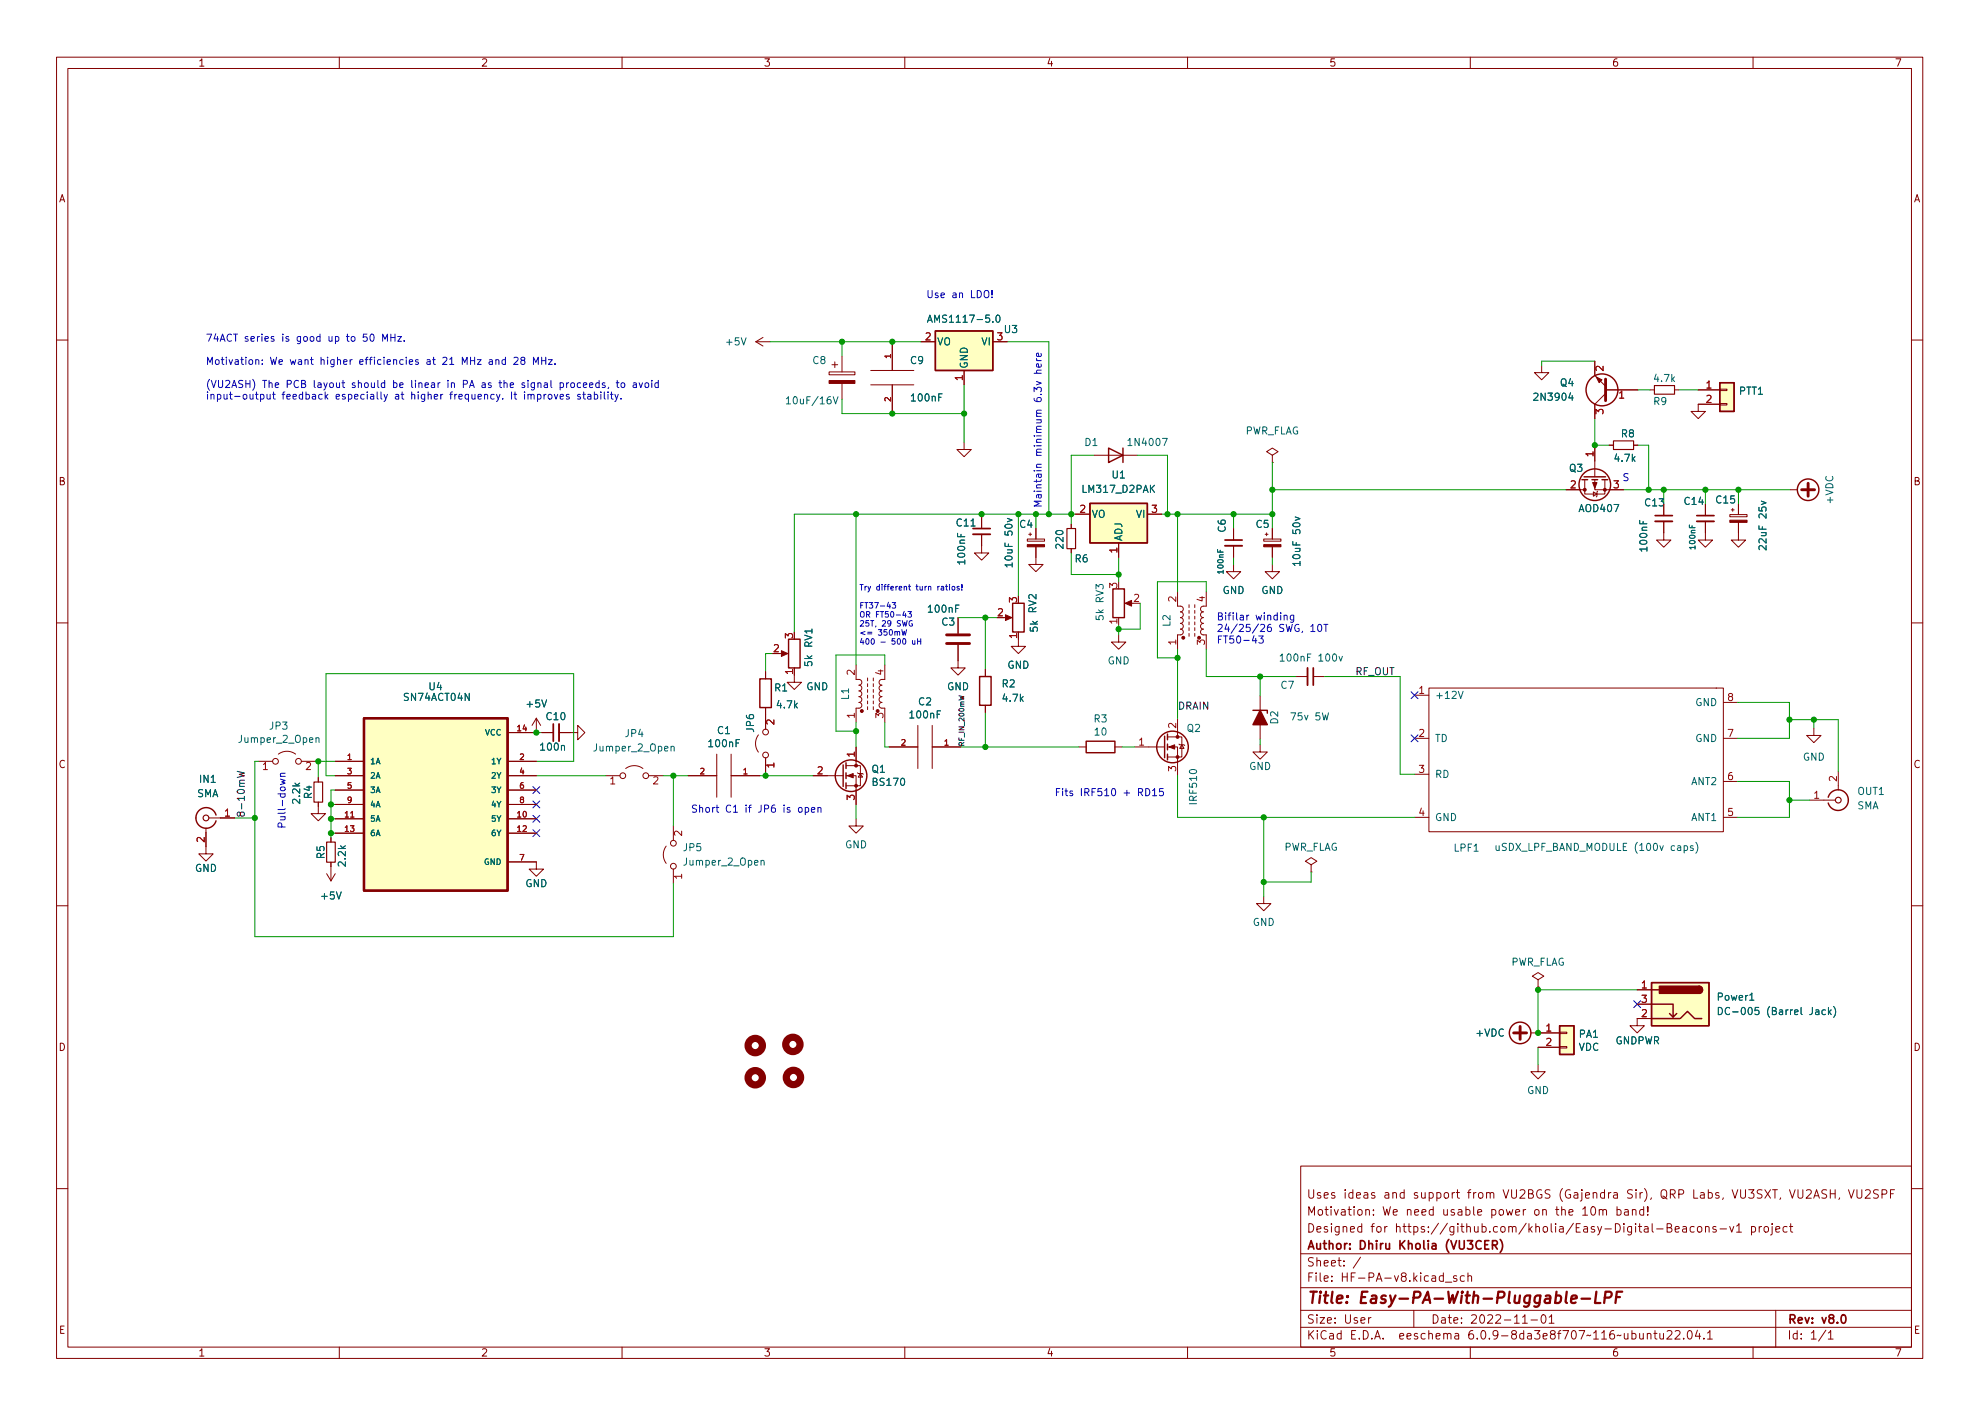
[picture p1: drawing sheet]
<svg xmlns="http://www.w3.org/2000/svg" width="350mm" height="250mm" viewBox="0 0 350 250" stroke-linecap="round" stroke-linejoin="round" font-family="sans-serif">
<g fill="none" stroke="#840000" stroke-width=".18">
<path d="M10 10.1h330v230h-330zM12 12.1h326v226h-326zM60 10.1v2M110 10.1v2M160 10.1v2M210 10.1v2M260 10.1v2M310 10.1v2M134.9 59.6l-1.2 .8M10 60.1h2M133.7 60.4l1.2 .8M133.7 60.4h2.5"/>
<path d="M146.6 65.7h4.6v.5h-4.6zM147.1 64.5h1M147.6 64v1M148.9 62.9v2.8M148.9 67.8v2.8M154 68h7.6M154 65.5h7.6M157.8 60.4v5.1M157.8 68v5.1M162.9 60.4h2.5M170.5 78.2v1.3h1.3l-1.3 1.2-1.3-1.2h1.3M170.5 65.5v2.5"/>
<path d="M175.6 60.4h2.5M272.6 64.6v1.3h1.3l-1.3 1.2-1.3-1.2h1.3M282 63.8v2.6l1.9 1.9M282 78.9v5.4M283.9 69.6l-1.9 1.9v2.5M283.9 68.9h5.7M284.6 78.7h.7M288.9 78.7h.7M291.8 68.9h.8M296.1 68.9h.8M300.3 68.9h3.8M304.1 71.3h1.3v.3h-1.3z"/>
<path d="M304.1 68.8h1.3v.2h-1.3zM304.1 71.5h-3.8v1.2h1.3l-1.3 1.3-1.3-1.3h1.3M338 60.1h2M173.6 94.4v3.3h1.3l-1.3 1.3-1.3-1.3h1.3M173.6 91.4v2M181.7 95.3h3v.4h-3zM181.9 94.4h.5M182.2 94.2v.5M183.2 96.7v3.1h1.3l-1.3 1.2-1.3-1.2h1.3M183.2 93.4v1.9M189.4 92.7v.7M189.4 97v.7"/>
<path d="M190.2 90.9h2.5M193.5 80.5h7.6M197.8 96v2.5M202.9 90.9h2.5M218.1 99.8v1.2h1.3l-1.3 1.3-1.2-1.3h1.2M218.1 93.4v2.1M218.1 96.5v2M223.5 95.3h3v.4h-3zM223.7 94.4h.5M224 94.2v.5M225 99.8v1.2h1.3l-1.3 1.3-1.3-1.3h1.3M225 80.5l1-.7-1-.6-1 .6 1 .7v1.2"/>
<path d="M225 81.7h.1M225 93.4v1.9M225 96.7v1.8M276.9 86.6h3.3M280.2 84.8v2.5h3.6v-2.5M281.8 86.9l.6 .4-.6 .4zM282 84.8v1.8h5.1M282.5 86.8l-.1 .1v.8l-.1 .1M294.2 92.2v3.3h1.3l-1.3 1.2-1.3-1.2h1.3M294.2 89.1v2M301.6 92.2v3.3h1.2l-1.2 1.2-1.3-1.2h1.3M301.6 89.1v2"/>
<path d="M305.9 91h3v.3h-3zM306.1 90.1h.6M306.4 89.9v.5M307.4 92.3v3.2h1.3l-1.3 1.2-1.3-1.2h1.3M307.4 89.1v1.9M316.6 86.6h1.2M10 110.1h2M135.4 118.7v1.3M137.9 115.5h1M140.5 119.3v1.3h1.2l-1.2 1.3-1.3-1.3h1.3M151.4 117.6v2.5h.7l.3 .5-.1 .4-.4 .1 .3 .1 .2 .3-.1 .4-.4 .2 .4 .2 .1 .5-.2 .2-.3 .1 .4 .2 .1 .4-.2 .3-.3 .2 .4 .1 .1 .5-.3 .3-.7 .1v2.5M153.4 119.8v.6"/>
<path d="M154.4 119.8v.6M156.5 117.6v2.5h-.8l-.3 .5 .2 .4 .4 .1-.4 .1-.1 .3 .1 .4 .4 .2-.4 .1-.1 .3 .1 .5 .4 .1-.4 .2-.1 .2v.4l.5 .3-.4 .1-.1 .5 .3 .3 .7 .1v2.5M169.4 114v4.1h1.3l-1.3 1.2-1.3-1.2h1.3M169.4 109.2v2.8M174.2 118.3v1.3M177.5 109.2h1.1M180.1 113v1.3h1.3l-1.3 1.2-1.3-1.2h1.3M197.8 112.2v1.3h1.3l-1.3 1.3-1.3-1.3h1.3M199.3 106.6h1.1M208.2 104.6v2.5l.8 .1 .2 .4-.1 .4-.4 .2 .4 .1 .1 .3-.1 .4-.4 .2 .5 .2v.4l-.1 .3-.4 .1 .4 .2 .1 .4-.1 .3-.4 .1 .4 .2 .1 .4-.2 .4h-.8v2.6M210.3 106.9v.5M210.3 107.9v.5"/>
<path d="M210.3 108.9v.5M210.3 109.9v.5M210.3 111v.5M210.3 112v.5M211.3 106.9v.5M211.3 107.9v.5M211.3 108.9v.5M211.3 109.9v.5M211.3 111v.5M211.3 112v.5M213.3 104.6v2.5l-.7 .1-.3 .5 .1 .3 .4 .2-.3 .1-.2 .3 .1 .4 .4 .2-.3 .1-.2 .3 .1 .4 .4 .2-.3 .1-.2 .3 .1 .4 .4 .2-.4 .2-.1 .4 .3 .4h.7v2.6M229.2 119.6h2"/>
<path d="M232.2 119.6h2.1M338 110.1h2M45.7 134.6h2.5M49.2 133.3a2.54 2.54 0 0 1 3.1 0M53.3 134.6h2.5M56.3 137.5v.7M59.3 134.6h5.1M59.3 137.1h5.1M59.3 139.7h5.1M89.8 134.6h5M89.8 137.1h5M89.8 139.7h5"/>
<path d="M94.8 127v2.5h-5M94.8 127l-.7 1.2M94.8 127l.8 1.2M95.8 129.5h2M98.9 129.5h3.3v1.3l1.2-1.3-1.2-1.3v1.3M107.1 137.1h2.5M110.6 135.8a2.54 2.54 0 0 1 3.1 0M114.7 137.1h2.5M121.7 137.1h5M126.7 133.3v7.6M129.3 137.1h5.1M129.3 133.3v7.6"/>
<path d="M134.1 129.9a2.54 2.54 0 0 0 0 3.1M135.4 125.1v3.8M135.4 134v2.5M143.8 137.1h5.3M149.6 137.1h1.8v5.1M149.6 135.3h2.5v3.6h-2.5M151.4 132v3.3M151.6 136.6l.2 .1h.7l.2 .2M152.1 136.7l.4 .7h-.7zM153.4 120.9v.5M153.4 121.9v.5M153.4 122.9v.5"/>
<path d="M153.4 123.9v.5M153.4 124.9v.5M154.4 120.9v.5M154.4 121.9v.5M154.4 122.9v.5M154.4 123.9v.5M154.4 124.9v.5M157.2 132h5.1M162.3 128.2v7.6M164.8 132h5.1M164.8 128.2v7.6M174.2 124.7v1.2"/>
<path d="M190.8 132h1.3M197.2 132h1.2M200.6 132h5.3M206.5 132h1.7v5.1M206.5 130.3h2.5v3.5h-2.5M208.2 127v3.3M208.5 131.5l.1 .2h.8l.1 .1M209 131.7l.4 .6h-.8zM222.8 131.7v1.2h1.3l-1.3 1.3-1.2-1.3h1.2M222.8 123v7.6M250.1 122.9h2.6M250.1 130.5h2.6"/>
<path d="M250.1 136.9h2.6M252.7 121.6h52v25.4h-52zM304.7 130.5h2.6M304.7 138.1h2.6M304.7 124.2h2.6M320.8 128.7v1.3h1.2l-1.2 1.3-1.3-1.3h1.3M325.1 136.4v3.3M36.4 146.4v4.5h1.3l-1.3 1.3-1.2-1.3h1.2M36.9 144.6h4.6M56.3 141.8v2h1.3l-1.3 1.3-1.3-1.3h1.3M57.8 154.4l.7 1.3M58.5 148.1v.7"/>
<path d="M58.5 152.4v3.3M59.3 144.7h5.1M59.3 147.3h5.1M59.3 142.2h5.1M59.3 154.4l-.8 1.3M89.8 152.4h5v1.2h-1.2l1.2 1.3 1.3-1.3h-1.3M89.8 144.7h5M89.8 147.3h5M89.8 142.2h5M117.8 149.6a2.54 2.54 0 0 0 0 3M119.1 146v2.5M119.1 153.6v2.6"/>
<path d="M151.4 144.7v1.3h1.3l-1.3 1.3-1.3-1.3h1.3M223.5 158.5v1.2h1.2l-1.2 1.3-1.3-1.3h1.3M231.9 152.9l1-.7-1-.6-1.1 .6 1.1 .7v1.2M231.9 154.1h.1M250.1 144.5h2.6M304.7 144.5h2.6M320 141.4h4.6M10 160.1h2M272 173.2l1-.7-1-.6-1 .6 1 .7v1.3M272 174.5h.1M289.5 175h2.5M289.5 177.5h2.5"/>
<path d="M338 160.1h2M270.7 182.6h5.1M272 188.2v1.2h1.3l-1.3 1.3-1.3-1.3h1.3M272 185.1h3.8M275.8 185h1.3v.2h-1.3zM275.8 182.5h1.3v.2h-1.3zM292 180h-2.5v1.3h1.3l-1.3 1.3-1.3-1.3h1.3M10 210.1h2M230 206.1h108v32h-108zM279.9 214.8h.8M281.5 213.4l.2-.1a.82 .82 0 0 1 .5 .6 .82 .82 0 0 1-.3 .8l-.1 .1a.81 .81 0 0 1-.6-.6 .81 .81 0 0 1 .3-.8zM282.8 213.9l.2-.1 .4 .1v.9"/>
<path d="M282.8 213.8v1M283.4 214l.3-.2 .3 .1 .1 .9M285.9 213.9l.5-.1 .3 .3v.4l-.2 .2h-.6M285.9 213.3v1.5M287.3 213.9h.6v.9M287.9 214.2h-.5a.29 .29 0 0 0-.2 .3 .29 .29 0 0 0 .2 .3l.5-.1M288.7 213.9l.2-.1 .3 .1 .1 .9M288.7 213.8v1M290.7 213.9l-.5-.1-.3 .3v.4l.2 .2h.6M290.7 213.3v1.5M291.4 214.7v.1M291.4 213.3v.9"/>
<path d="M297.6 216.9h.6v.9M298.2 217.2h-.5a.29 .29 0 0 0-.2 .3 .29 .29 0 0 0 .2 .3l.5-.1M299.6 216.9l-.4-.1-.3 .3v.4l.1 .2h.6M300.3 216.9l.4-.1 .2 .3v.4l-.2 .3-.4-.1-.1-.2v-.4zM301.6 216.9l.2-.1 .4 .1v.9M301.6 216.8v1M303.4 216.9l-.3-.1-.2 .2v.2l.5 .2v.3h-.5M304.2 217.2h1.1M305.9 216.8l.3 1 .4-1M307.1 216.7l.4-.4v1.5M307.1 217.8h.8M309.7 216.9l.5-.1 .2 .3v.4l-.1 .2h-.6"/>
<path d="M309.7 216.8v1.5M311.1 216.8v1M311.5 216.8l-.3 .1-.1 .2M312.1 216.9l.3-.1 .3 .3v.4l-.3 .3-.3-.1-.2-.2v-.4zM313.4 216.8v1.3l-.3 .2M313.4 216.3v.1M314 217.3l.7-.1v-.3l-.5-.1-.2 .2 .1 .7h.6M316 216.9l-.4-.1-.3 .3v.4l.1 .2h.6M316.4 216.8h.6M316.7 216.3v1.3l.3 .2M319.4 210.4l.6-.1 .2 .1 .1 .3-.9 1.1h.9M320.7 211.8l.5-1.5 .5 1.5"/>
<path d="M320.9 211.4h.7M323 210.4l-.6-.1-.2 .3 .1 .3 .6 .3v.5l-.2 .1-.5-.1M323.7 210.3v1.5M323.7 211h.8M324.5 210.3v1.5M325.3 211.7l-.1 .3M326.9 210.3l.5 1.5 .5-1.5M328.4 210.3v1.2l.3 .3h.2l.3-.3v-1.2M329.9 210.4l.5-.1 .3 .1v.3l-.9 1.1h.9M332.2 210.4l-.6-.1-.2 .1v.5l.6 .3 .2 .3-.3 .3-.6-.1M332.8 211.1l.7-.1 .2-.2-.1-.4-.2-.1h-.6v1.5M334.3 211h.5"/>
<path d="M335 210.3h-.7v1.5M338 210.1h2M60 238.1v2M110 238.1v2M160 238.1v2M210 238.1v2M230 234.6h108M230 231.6h108M230 227.6h108M230 221.6h108M240.6 222.2l-1.3 2M242 232.9v1"/>
<path d="M242.4 232.9l-.2 .1-.2 .2M250 231.6v3M255.2 225.6l-.4-.1-.3 .3v.4l.2 .2h.5M255.2 225v1.5M255.6 226.6h1.1M257.6 225.6l-.4-.1-.2 .2 .1 .2 .5 .2v.3h-.6M258.9 225.6l-.4-.1-.3 .3v.4l.2 .2h.5M259.6 225.6l.2-.1 .4 .1v.9M259.6 225v1.5M260 238.1v2M269.2 232.8l.5-.4v1.5M269.2 233.9h.9"/>
<path d="M270.7 233.3h1.2M272.7 232.5l.2-.1a.8 .8 0 0 1 .5 .7 .8 .8 0 0 1-.5 .8 1 1 0 0 1-.2-1.4zM273.9 232.8l.5-.4v1.5M273.9 233.9h.9M291.3 235.8l.2-.1 .4 .1v.9M291.3 235.7v1M292.4 235.7h.6M292.7 235.2v1.3l.3 .2M293.5 235.7l.1 .9 .3 .1 .3-.1M294.2 235.7v1M294.8 235.3l.6-.1 .2 .1 .1 .3-1 1.1h1M296.2 235.3l.6-.1 .2 .1 .1 .3-.9 1.1h.9"/>
<path d="M297.7 236.6v.1M298.6 235.3l.1-.1a.82 .82 0 0 1 .6 .6 .82 .82 0 0 1-.3 .8l-.1 .1a.81 .81 0 0 1-.6-.6 .81 .81 0 0 1 .3-.8zM300.2 235.1l-.4 1.1h.9M300.5 235.7v1M301.3 236.6v.1M301.9 235.6l.5-.4v1.5M301.9 236.7h.9M310 238.1v2M314 231.6v6.5M322.9 235.1l-1.3 2M323.3 235.6l.4-.4v1.5M323.3 236.7h.9"/>
<circle cx="48.7" cy="134.6" r=".51"/>
<circle cx="52.8" cy="134.6" r=".51"/>
<circle cx="110.1" cy="137.1" r=".51"/>
<circle cx="114.2" cy="137.1" r=".51"/>
<circle cx="135.4" cy="133.5" r=".51"/>
<circle cx="135.4" cy="129.4" r=".51"/>
<circle cx="119.1" cy="153.1" r=".51"/>
<circle cx="119.1" cy="149.1" r=".51"/>
</g>
<path d="M172.1 93.4h3M216.6 95.5h3.1M292.7 91.1h3M300.1 91.1h3M232.2 118.1v3M97.8 128v3M263.3 219.3h-.7v1.5h.7M265.3 219.1a1.72 1.72 0 0 1 0 2.3M262.6 220h.5M263.9 220.1l.7-.1 .2-.2-.1-.4-.2-.1h-.6v1.5M264.3 220.1l.5 .7M325.8 232.5l.1-.1a.81 .81 0 0 1 .6 .6 .81 .81 0 0 1-.3 .8l-.1 .1a.81 .81 0 0 1-.6-.6 .81 .81 0 0 1 .3-.8z" fill="none" stroke="#840000" stroke-width=".3"/>
<path d="M277.8 229.7l1-.2v-.4l-.2-.1-.6 .1-.2 .9 .2 .3 .6-.1M279.7 229.6h1.5M282.3 228.3l-.3 2h1M283.8 229.4h.7a.55 .55 0 0 0 .5-.5 .55 .55 0 0 0-.3-.6h-.8l-.2 2M285.8 229.3h.7M286.9 228.3h-1l-.2 2" fill="none" stroke="#840000" stroke-width=".4"/>
<path d="M172.1 94.4h3M216.6 96.5h3.1M292.7 92.2h3M300.1 92.2h3M231.2 118.1v3M98.9 128v3" fill="none" stroke="#840000" stroke-width=".33"/>
<g fill="none" stroke="#840000" stroke-width=".25">
<path d="M165.4 58.5h10.2v7h-10.2zM196 79.2l2.6 1.3-2.6 1.2zM198.6 79.2v2.5M304.1 67.6h2.6v5.1h-2.6zM192.7 89h10.2v7h-10.2zM279.7 84.8h1M280.1 84.3h3.8M281.5 84.8h1M283.3 84.8h1M134.4 120h2v5.1h-2zM139.4 113h2.1v5.1h-2.1zM173.2 119.6h2.1v5.1h-2.1z"/>
<path d="M179.1 106.6h2v5.1h-2zM196.8 104.1h2v5.1h-2zM149.1 135.2v3.8M149.6 134.8v1M149.6 136.6v1M149.6 138.4v1M192.1 131h5.1v2.1h-5.1zM205.9 130.1v3.8M206.5 129.7v1.1M206.5 131.5v1M206.5 133.3v1M221.6 125.6h2.5v.5"/>
<path d="M38.2 144.1a1.81 1.81 0 0 0-2.8-1 1.81 1.81 0 0 0 0 3 1.81 1.81 0 0 0 2.8-1M323.3 140.9a1.81 1.81 0 0 1 2.8-.9 1.81 1.81 0 0 1 0 2.9 1.81 1.81 0 0 1-2.8-1M292 173.7h10.2v7.6h-10.2zM292 177.5h3.9v2.3l.6-.6M292 175h1.3M295.2 179.2l.7 .6M300.4 174.3a.63 .63 0 0 1 .7 .7 .63 .63 0 0 1-.7 .6M275.8 181.3h2.5v5.1h-2.5zM292 180h5.1l1.3-1.2 1.3 1.2h1.2"/>
<circle cx="283.3" cy="68.9" r="2.82"/>
<circle cx="282" cy="85.7" r="2.79"/>
<circle cx="319.7" cy="86.6" r="1.9"/>
<circle cx="150.5" cy="137.1" r="2.79"/>
<circle cx="207.3" cy="132" r="2.79"/>
<circle cx="268.8" cy="182.6" r="1.9"/>
</g>
<g fill="#840000" stroke="#840000" stroke-width=".18">
<path d="M281.6 85.3h.8l-.4 1z"/>
<path d="M206.7 132l1-.3v.7z"/>
<path d="M223.5 96.3h3v.4h-3z"/>
<path d="M146.6 67.3h4.6v.5h-4.6z"/>
<path d="M305.9 92h3v.3h-3z"/>
<path d="M282.3 66.6l1 .5-.5 .5z"/>
<path d="M149.9 137.1l1-.4v.8z"/>
<path d="M181.7 96.3h3v.4h-3z"/>
<path d="M177.8 108.7l1.1 .5-1.1 .5z"/>
<path d="M138.2 115l1.1 .5-1.1 .5z"/>
<path d="M199 106.6l1.1-.5v1z"/>
<circle cx="283.8" cy="86.6" r=".25"/>
<circle cx="280.2" cy="86.6" r=".25"/>
<circle cx="208.2" cy="133.8" r=".25"/>
<circle cx="208.2" cy="130.3" r=".25"/>
<circle cx="151.4" cy="138.9" r=".25"/>
<circle cx="151.4" cy="135.3" r=".25"/>
<circle cx="209.2" cy="112.7" r=".25"/>
<circle cx="152.4" cy="125.7" r=".25"/>
</g>
<g fill="none" stroke="#006464" stroke-width=".18">
<path d="M164 57l.4-1.3 .5 1.3M164.1 56.6h.6M176.2 55.8l.2-.1a.68 .68 0 0 1 .5 .6 .68 .68 0 0 1-.5 .7l-.2-.2-.1-.3zM139.1 70.5l.3-.4v1.3M139.1 71.4h.7M147.3 70.1l.5 1.3 .4-1.3M178.1 91.6l.9 .3-.9 .3M179 99.9h-1.3l.4 .3M179 99.5v.7M229 91.4l.9 .3-.9 .3M229.9 99.6h-1.3l.4 .4M229.9 99.2v.8"/>
<path d="M311.5 88.6l.8 .3-.8 .3M226.4 116l.3-.4v1.3M226.4 116.9h.7M236.8 116l.3 .9 .3-.9M55.9 130.5l.2-.1 .3 .1v.7M118.7 132l.1-.1 .4 .1v.8M257.9 122.2l.4 1.3 .4-1.3M134.6 152.2l.2-.1h.3v.8M264.6 149.5v.8h.3l.2-.1M299.4 149.6l-.3-.1-.2 .2 .1 .2 .4 .1v.3h-.5M299.9 148.9a1.46 1.46 0 0 1 0 1.9M303.9 178.1a.64 .64 0 0 1 .7 .6 .64 .64 0 0 1-.7 .6z"/>
<path d="M305.9 178.2a.6 .6 0 0 0-.9 .4 .6 .6 0 0 0 .6 .7l.3-.1M309.4 176.8h.7M322.8 178.6l-.4-.1-.2 .2 .1 .6h.5M323.3 178.1v1.2M323.5 178.9l.3 .4M323.8 178.5l-.5 .5M324.2 177.9a1.46 1.46 0 0 1 0 1.9"/>
</g>
<g fill="none" stroke="#840000" stroke-width=".2">
<path d="M285.3 77.9h3.6v1.6h-3.6zM292.6 68.2h3.5v1.5h-3.5zM188.7 93.4h1.5v3.6h-1.5zM55.5 138.2h1.5v3.6h-1.5zM57.8 148.8h1.5v3.6h-1.5z"/>
<circle cx="36.4" cy="144.6" r=".51"/>
<circle cx="325.1" cy="141.4" r=".51"/>
</g>
<g fill="none" stroke="#840000" stroke-width="1.3">
<circle cx="133.6" cy="184.8" r="1.27"/>
<circle cx="133.6" cy="190.5" r="1.27"/>
<circle cx="140.2" cy="184.6" r="1.27"/>
<circle cx="140.3" cy="190.5" r="1.27"/>
</g>
<g fill="#ffffc2" stroke="#ffffc2" stroke-width=".18">
<path d="M64.4 127h25.4v30.4h-25.4z"/>
<path d="M192.7 89h10.2v7h-10.2z"/>
<path d="M304.1 67.6h2.6v5.1h-2.6z"/>
<path d="M292 173.7h10.2v7.6h-10.2z"/>
<path d="M275.8 181.3h2.5v5.1h-2.5z"/>
<path d="M165.4 58.5h10.2v7h-10.2z"/>
</g>
<path d="M64.4 127h25.4v30.4h-25.4z" fill="none" stroke="#840000" stroke-width=".41"/>
<g fill="#840000" stroke="#840000" stroke-width=".25">
<path d="M222.8 125.6l1.3 2.5h-2.5z"/>
<path d="M300.4 174.3a.63 .63 0 0 1 .7 .7 .63 .63 0 0 1-.7 .6z"/>
<path d="M293.4 174.3h7v1.3h-7z"/>
</g>
<path d="M283.9 67v3.8M318.6 86.6h2.3M319.7 85.4v2.3M167.4 113.7h4M167.4 112.2h4M267.7 182.6h2.3M268.8 181.4v2.3" fill="none" stroke="#840000" stroke-width=".51"/>
<path d="M41.9 136.3l1.3 .3-.9 .3 .9 .2-1.3 .3M169.6 123l.9 .2-.7 .2 .7 .1-.9 .2" fill="none" stroke="#0f0f0f" stroke-width=".18"/>
<g fill="none" stroke="#0000c2" stroke-width=".18">
<path d="M65.5 59.2l.2-.1a.68 .68 0 0 1 .5 .6 .68 .68 0 0 1-.5 .6l-.2-.1-.1-.4zM69.1 59.1v1.2M69.1 59.7h.7M69.8 59.1v1.2M70.3 59.5h.7l-.7 .8h.7M174.2 51.4l.1-.1a.43 .43 0 0 1 .6 .5v.4a.42 .42 0 0 1-.5 .4 .42 .42 0 0 1-.4-.4v-.4zM175.4 52.5v.1M175.4 51.3v.8M67.7 60.3v-1.2l.4 .9 .4-.9v1.2M71.5 60.2v.1M86.5 63.6h.5l.1 .8M87.1 63.9h-.4l-.2 .2 .2 .3h.4"/>
<path d="M87.7 63.7l.2-.1h.3v.8M87.7 63.6v.8M89.4 63.6h-.4l-.2 .2 .1 .6h.5M89.4 63.1v1.3M90.9 63.3l.5-.2 .2 .4-.8 .9h.8M92.3 63.7l-.2-.3 .1-.1 .1-.2 .4 .1 .1 .2v.2l-.6 .2-.1 .1v.3l.2 .2h.3l.2-.2v-.4l-.2-.1M93.9 69.9l.2-.2 .3 .1 .1 .8M94.3 64.4v-1.3l.5 1 .4-1v1.3M95.1 69.8l.3-.1 .3 .2-.2 .6h-.4M95.1 69.7v1.3M95.8 63.1v1.3M95.8 63.8h.7"/>
<path d="M96.2 69.7v.9M96.5 63.1v1.3M96.6 69.7l-.4 .2M97 63.6h.7l-.7 .8h.7M97.1 69.8l.3-.1 .2 .2v.4l-.2 .3-.3-.1-.2-.2zM98 69.7l.3 .9 .3-.9M98.1 64.3v.1M99.1 70.1l.6-.1-.1-.2-.4-.1-.1 .2v.6h.5M100.6 69.8l-.3-.1-.2 .2 .1 .2 .4 .1v.3h-.5M101 67.8l.2-.1 .3 .1 .1 .5-.1 .1-.3 .1-.2-.1zM102.6 69.8l-.3-.1-.2 .2 .1 .2 .4 .1v.3h-.5M102.7 67.7h-.4l-.2 .2 .1 .5h.5"/>
<path d="M103 69.7h.5M103.2 68.1l.6-.1-.1-.3h-.4l-.1 .1v.6h.5M103.2 69.3v1.1l.3 .2M104 69.8h.4l.1 .8M104.3 68.1l.6-.1-.1-.3h-.4l-.1 .1v.6h.5M104.5 70l-.4 .1-.2 .1 .2 .4 .4-.1M105.1 69.8l.4-.1 .2 .2-.1 .6h-.5M105.1 69.3v1.3M105.9 67.7h-.3l-.3 .2 .2 .5h.4M105.9 67.2v1.3M106.2 69.3v.1M106.2 69.7v.9"/>
<path d="M106.9 69.3v1.1l.1 .2M107 67.7h-.3l-.2 .1 .1 .2 .4 .1v.3h-.5M107.5 69.3v.1M107.5 69.7v.9M107.6 68.4l-.1 .3M107.9 69.7h.5M108.1 69.3v1.1l.3 .2M108.7 69.7l.3 .9M109 67.7h.5M109.2 67.2v1.1l.3 .2M109.3 69.7l-.4 1.2-.2 .1M109.8 70.4v.2"/>
<path d="M109.9 67.8l.2-.1 .3 .1 .1 .5-.1 .1-.3 .1-.2-.1zM112 67.7h.5v.8M112.5 68h-.4l-.2 .2 .2 .3 .4-.1M113 67.7l.3 .8 .3-.8M114.2 67.7h.3l.2 .2v.4l-.2 .2-.3-.1-.2-.1zM115.3 67.2v.2M115.3 67.7v.8M116.4 67.7h-.4l-.2 .2 .1 .5h.5M116.4 67.2v1.3M182.9 66h1.2M183.3 63.4l.2 .3M183.3 63.7h.8"/>
<path d="M184.1 64.3v.4l-.1 .2-.7-.1v-.5h.3l.1 .6M184.1 62.5v.3l-.1 .2h-.7v-.5l.3-.1 .1 .6M184.1 65.4l-.8 .1v.3l.1 .2M157.8 106.5h.6l-.3 .4 .2 .1v.4l-.1 .1-.4-.1M159.5 111.3l.2 1 .2-.7 .2 .7 .2-1M159.9 108.1l-.2 .7h.6M160.1 108.4v.7M160.6 108.1h.6l-.4 .4 .3 .1v.4l-.1 .1-.4-.1M161.3 109.7a.45 .45 0 0 0-.6 .5 .45 .45 0 0 0 .7 .4v-.3h-.2M161.4 113.2v.6h.4M161.8 113.2v.7M162.3 112.9v1"/>
<path d="M162.3 113.4h.5M162.8 112.9v1M166.4 103.7h.4l.1 .6M166.9 103.9l-.5 .2 .1 .2h.4M167.2 103.6h.4M167.3 103.3v.9l.3 .1M167.9 103.3v.1M167.9 103.6v.7M168.4 103.7l.1-.1 .3 .1v.6l-.4-.1zM169.6 103.7l-.2-.1-.2 .2 .1 .1 .3 .1v.3h-.4M170.1 104.2v.1M170.1 103.3v.6"/>
<path d="M222.6 112.4h.8l-.4 .5 .3 .1v.6l-.2 .1-.5-.1M226.5 108.3v.1M227.1 108.9l.2-.2 .3 .1v.8M227.1 108.7v.9M228.8 108.7v1.1l-.3 .2h-.3M228.8 108.8l-.4-.1-.2 .3 .1 .5h.5M231.8 110.7l.4-.3v1.2M231.8 111.6h.7M233.1 110.5l.2-.1a.68 .68 0 0 1 .4 .6 .68 .68 0 0 1-.4 .6l-.2-.1-.1-.3zM234.1 110.4h.7M234.5 110.4v1.2M49.6 137.7l.8 .3-.6 .2 .6 .2-.8 .3"/>
<path d="M49.6 137.2h.8M50.4 136.7l-.8 .1v.3l.1 .1M202.6 139.4a.64 .64 0 0 1 .7 .6 .64 .64 0 0 1-.7 .7zM203.8 139.7l.4-.3v1.3M205.7 139.4h-.6l-.1 .6 .2-.1h.4l.1 .2v.4l-.2 .2-.5-.2M141.3 142.8l.3-.1 .3 .3v.3l-.3 .3-.3-.1-.1-.2zM142.4 142.8l.4-.1 .2 .3-.1 .5h-.5M142.4 142.7v1.3M143.5 143.2l.6-.2-.1-.2-.3-.1-.2 .2v.6h.5M144.6 142.9l.2-.2 .3 .1 .1 .8M144.6 142.7v.9M203.8 140.7h.7"/>
</g>
<g fill="none" stroke="#009600" stroke-width=".18">
<path d="M136.2 60.4h26.7M148.9 60.4v2.5M148.9 70.6v2.5h21.6M170.5 68v10.2M178.1 60.4h7.4v30.5M282 63.8h-9.4v.8M282 78.7h2.6M282 74v4.9M289.6 68.9h2.2M289.6 78.7h1.9v7.9M296.9 68.9h3.4M151.4 90.9v26.7"/>
<path d="M173.6 90.9v.5M180.1 90.9v14.5M183.2 90.9v2.5M189.4 97.7v3.9h8.4M190.2 90.9h-49.7v20.8M193.5 80.5h-4.1v12.2M197.8 98.5v4.3M201.1 80.5h5.4v10.4M205.4 90.9h19.6M208.2 90.9v13.7M218.1 90.9v2.5M218.1 98.5v1.3"/>
<path d="M225 81.7v11.7M225 98.5v1.3M225 86.6h51.9M287.1 86.6h29.5M294.2 86.6v2.5M301.6 86.6v2.5M307.4 86.6v2.5M136.7 115.5h-1.3v3.2M156.5 117.6v-1.8h-8.7v13.4h3.6M169.4 109.2h6.9M174.2 109.2v9.1M197.8 110.4v1.8"/>
<path d="M201.6 106.6v4.6h-3.8M208.2 114.8v12.2M213.3 104.6v-1.8h-8.6v13.5h3.5M213.3 114.8v4.8h15.9M222.8 119.6v3.4M234.3 119.6h13.3v17.3h2.5M45.7 134.6h-.6v31h74v-9.4M55.8 134.6h3.5M56.3 134.6v2.9M59.3 139.7h-.8v8.4M94.8 134.6h6.6v-15.5h-43.7v18h1.6M94.8 137.1h12.3"/>
<path d="M94.8 129.5h1M117.2 137.1h4.5M119.1 137.1v8.9M134.4 137.1h9.4M135.4 136.5v.6M151.4 127.7v4.3M156.5 127.7v4.3h.7M169.9 132h20.9M174.2 125.9v6.1M198.4 132h2.2M208.2 137.1v7.4h41.9M222.8 130.6v1.1"/>
<path d="M307.3 138.1h9.1v6.4h-9.1M307.3 124.2h9.1v6.3h-9.1M316.4 127.2h8.7v9.2M320.8 127.2v1.5M41.5 144.6h3.6M58.5 142.2h.8M58.5 144.7h.8M58.5 147.3h.8M151.4 142.2v2.5M223.5 144.5v14M231.9 154.1v1.8h-8.4M316.4 141.4h3.6"/>
<path d="M272 174.5v8.1M272 175h17.5M272 185.1v3.1"/>
</g>
<g fill="none" stroke="#000084" stroke-width=".18">
<path d="M94.2 139l1.3 1.3M95.5 139l-1.3 1.3M249.5 122.3l1.2 1.2M249.5 129.9l1.2 1.2M250.7 122.3l-1.2 1.2M250.7 129.9l-1.2 1.2M94.2 141.6l1.3 1.2M94.2 144.1l1.3 1.2M94.2 146.7l1.3 1.2M95.5 141.6l-1.3 1.2M95.5 144.1l-1.3 1.2M95.5 146.7l-1.3 1.2"/>
<path d="M288.9 176.9l1.2 1.2M290.1 176.9l-1.2 1.2"/>
</g>
<g fill="#009600" stroke="#009600" stroke-width=".18">
<circle cx="316.4" cy="141.4" r=".46"/>
<circle cx="316.4" cy="127.2" r=".46"/>
<circle cx="320.8" cy="127.2" r=".46"/>
<circle cx="272" cy="182.6" r=".46"/>
<circle cx="272" cy="175" r=".46"/>
<circle cx="208.2" cy="90.9" r=".46"/>
<circle cx="218.1" cy="90.9" r=".46"/>
<circle cx="225" cy="90.9" r=".46"/>
<circle cx="225" cy="86.6" r=".46"/>
<circle cx="206.5" cy="90.9" r=".46"/>
<circle cx="223.5" cy="144.5" r=".46"/>
<circle cx="222.8" cy="119.6" r=".46"/>
<circle cx="208.2" cy="116.3" r=".46"/>
<circle cx="223.5" cy="155.9" r=".46"/>
<circle cx="282" cy="78.7" r=".46"/>
<circle cx="291.5" cy="86.6" r=".46"/>
<circle cx="294.2" cy="86.6" r=".46"/>
<circle cx="301.6" cy="86.6" r=".46"/>
<circle cx="307.4" cy="86.6" r=".46"/>
<circle cx="185.5" cy="90.9" r=".46"/>
<circle cx="189.4" cy="90.9" r=".46"/>
<circle cx="197.8" cy="101.6" r=".46"/>
<circle cx="197.8" cy="111.2" r=".46"/>
<circle cx="173.6" cy="90.9" r=".46"/>
<circle cx="174.2" cy="109.2" r=".46"/>
<circle cx="174.2" cy="132" r=".46"/>
<circle cx="151.4" cy="129.2" r=".46"/>
<circle cx="135.4" cy="137.1" r=".46"/>
<circle cx="119.1" cy="137.1" r=".46"/>
<circle cx="45.1" cy="144.6" r=".46"/>
<circle cx="58.5" cy="147.3" r=".46"/>
<circle cx="157.8" cy="60.4" r=".46"/>
<circle cx="148.9" cy="60.4" r=".46"/>
<circle cx="151.4" cy="90.9" r=".46"/>
<circle cx="157.8" cy="73.1" r=".46"/>
<circle cx="170.5" cy="73.1" r=".46"/>
<circle cx="183.2" cy="90.9" r=".46"/>
<circle cx="180.1" cy="90.9" r=".46"/>
<circle cx="58.5" cy="144.7" r=".46"/>
<circle cx="58.5" cy="142.2" r=".46"/>
<circle cx="56.3" cy="134.6" r=".46"/>
<circle cx="94.8" cy="129.5" r=".46"/>
</g>
<text font-size="2.8" fill="#840000" x="231" y="230.4">Title: Easy-PA-With-Pluggable-LPF</text>
<g font-size="2.1" fill="#840000">
<text x="231" y="214.9">Motivation: We need usable power on the 10m band!</text>
<text x="231" y="211.9">Uses ideas and support from VU2BGS (Gajendra Sir), QRP Labs, VU3SXT, VU2ASH, VU2SPF</text>
<text x="231" y="220.9">Author: Dhiru Kholia (VU3CER)</text>
<text x="231" y="217.9">Designed for https://github.com/kholia/Easy-Digital-Beacons-v1 project</text>
<text x="231" y="226.6">File: HF-PA-v8.kicad_sch</text>
<text x="231" y="223.9">Sheet: /</text>
<text x="231" y="234">Size: User</text>
<text x="253" y="234">Date: 2022-11-01</text>
<text x="316" y="234">Rev: v8.0</text>
<text x="231" y="236.8">KiCad E.D.A. eeschema 6.0.9-8da3e8f707~116~ubuntu22.04.1</text>
<text x="316" y="236.8">Id: 1/1</text>
</g>
<g font-size="1.8" fill="#840000">
<text x="35" y="11.8">1</text>
<text x="85" y="11.8">2</text>
<text x="135" y="11.8">3</text>
<text x="185" y="11.8">4</text>
<text x="235" y="11.8">5</text>
<text x="285" y="11.8">6</text>
<text x="335" y="11.8">7</text>
<text x="10.3" y="35.8">A</text>
<text x="338.4" y="35.8">A</text>
<text x="10.3" y="85.8">B</text>
<text x="338.4" y="85.8">B</text>
<text x="10.3" y="135.8">C</text>
<text x="338.4" y="135.8">C</text>
<text x="10.3" y="185.8">D</text>
<text x="338.4" y="185.8">D</text>
<text x="10.4" y="235.8">E</text>
<text x="35" y="239.8">1</text>
<text x="85" y="239.8">2</text>
<text x="135" y="239.8">3</text>
<text x="185" y="239.8">4</text>
<text x="235" y="239.8">5</text>
<text x="285" y="239.8">6</text>
<text x="335" y="239.8">7</text>
<text x="338.4" y="235.8">E</text>
</g>
<g font-size="1.8" fill="#0000c2">
<text x="163.7" y="52.7">Use an LDO!</text>
<text x="36.3" y="60.4">74ACT series is good up to 50 MHz.</text>
<text x="36.3" y="64.5">Motivation: We want higher efficiencies at 21 MHz and 28 MHz.</text>
<text x="36.3" y="68.6">(VU2ASH) The PCB layout should be linear in PA as the signal proceeds, to avoid</text>
<text x="36.3" y="70.6">input-output feedback especially at higher frequency. It improves stability.</text>
<text x="184.2" y="89.8" transform="rotate(-90 184.2 89.8)">Maintain minimum 6.3v here</text>
<text x="286.8" y="85">S</text>
<text x="215.1" y="109.7">Bifilar winding</text>
<text x="215.1" y="111.7">24/25/26 SWG, 10T</text>
<text x="215.1" y="113.7">FT50-43</text>
<text x="122.1" y="143.6">Short C1 if JP6 is open</text>
<text x="186.4" y="140.7">Fits IRF510 + RD15</text>
<text x="50.5" y="146.6" transform="rotate(-90 50.5 146.6)">Pull-down</text>
</g>
<g font-size="1.8" fill="#006464">
<text x="165" y="57">AMS1117-5.0</text>
<text x="177.6" y="58.9">U3</text>
<text x="128.5" y="61">+5V</text>
<text x="143.7" y="64.3">C8</text>
<text x="161" y="64.3">C9</text>
<text x="165.7" y="61">VO</text>
<text x="171.1" y="65.2" transform="rotate(-90 171.1 65.2)">GND</text>
<text x="173.6" y="61">VI</text>
<text x="139.7" y="71.5">10uF/16V</text>
<text x="161.3" y="70.9">100nF</text>
<text x="271.6" y="70.8">2N3904</text>
<text x="275.9" y="68.3">Q4</text>
<text x="292.4" y="71.6">R9</text>
<text x="292.6" y="67.5">4.7k</text>
<text x="307.5" y="69.8">PTT1</text>
<text x="220" y="76.8">PWR_FLAG</text>
<text x="286.7" y="77.3">R8</text>
<text x="191.9" y="78.8">D1</text>
<text x="199.8" y="78.8">1N4007</text>
<text x="277.5" y="83.4">Q3</text>
<text x="285.6" y="81.6">4.7k</text>
<text x="191.6" y="87.1">LM317_D2PAK</text>
<text x="196.7" y="84.6">U1</text>
<text x="291" y="89.5">C13</text>
<text x="297.9" y="89.2">C14</text>
<text x="303.5" y="89">C15</text>
<text x="324.2" y="89" transform="rotate(-90 324.2 89)">+VDC</text>
<text x="169.2" y="93">C11</text>
<text x="180.3" y="93.3">C4</text>
<text x="193" y="91.5">VO</text>
<text x="198.5" y="95.7" transform="rotate(-90 198.5 95.7)">ADJ</text>
<text x="201" y="91.5">VI</text>
<text x="216.7" y="94" transform="rotate(-90 216.7 94)">C6</text>
<text x="222.1" y="93.3">C5</text>
<text x="279.3" y="90.5">AOD407</text>
<text x="170.7" y="99.6" transform="rotate(-90 170.7 99.6)">100nF</text>
<text x="179" y="99.7" transform="rotate(-90 179 99.7)">10uF 50v</text>
<text x="188" y="96.8" transform="rotate(-90 188 96.8)">220</text>
<text x="190.1" y="99.4">R6</text>
<text x="229.9" y="99.5" transform="rotate(-90 229.9 99.5)">10uF 50v</text>
<text x="291.3" y="97.3" transform="rotate(-90 291.3 97.3)">100nF</text>
<text x="312.4" y="96.7" transform="rotate(-90 312.4 96.7)">22uF 25v</text>
<text x="216.2" y="105">GND</text>
<text x="223" y="105">GND</text>
<text x="164.3" y="108.3">100nF</text>
<text x="166.6" y="110.6">C3</text>
<text x="183.3" y="108.4" transform="rotate(-90 183.3 108.4)">RV2</text>
<text x="183.5" y="111.7" transform="rotate(-90 183.5 111.7)">5k</text>
<text x="195.1" y="109.7" transform="rotate(-90 195.1 109.7)">5k RV3</text>
<text x="207" y="110.7" transform="rotate(-90 207 110.7)">L2</text>
<text x="143.6" y="117.8" transform="rotate(-90 143.6 117.8)">5k</text>
<text x="143.6" y="114.5" transform="rotate(-90 143.6 114.5)">RV1</text>
<text x="178.1" y="118.2">GND</text>
<text x="195.8" y="117.4">GND</text>
<text x="227.1" y="116.9">100nF 100v</text>
<text x="71.6" y="123.9">SN74ACT04N</text>
<text x="75.9" y="122">U4</text>
<text x="93.2" y="125">+5V</text>
<text x="137" y="122.2">R1</text>
<text x="137.5" y="125.2">4.7k</text>
<text x="142.6" y="122">GND</text>
<text x="150.1" y="123.7" transform="rotate(-90 150.1 123.7)">L1</text>
<text x="162.4" y="124.7">C2</text>
<text x="167.5" y="122">GND</text>
<text x="177.2" y="121.5">R2</text>
<text x="177.4" y="124">4.7k</text>
<text x="226.5" y="121.7">C7</text>
<text x="253.7" y="123.5">+12V</text>
<text x="299.8" y="124.8">GND</text>
<text x="42.4" y="131.3">Jumper_2_Open</text>
<text x="47.7" y="129">JP3</text>
<text x="96.7" y="127.3">C10</text>
<text x="110.6" y="130.3">JP4</text>
<text x="126.9" y="129.7">C1</text>
<text x="133.3" y="129.4" transform="rotate(-90 133.3 129.4)">JP6</text>
<text x="161" y="127">100nF</text>
<text x="193.5" y="127.7">R3</text>
<text x="193.6" y="130">10</text>
<text x="209.9" y="129.4">Q2</text>
<text x="226" y="128" transform="rotate(-90 226 128)">D2</text>
<text x="228.5" y="127.3">75v 5W</text>
<text x="253.7" y="131.1">TD</text>
<text x="299.8" y="131.1">GND</text>
<text x="95.7" y="132.7">100n</text>
<text x="105.2" y="132.8">Jumper_2_Open</text>
<text x="125.5" y="132.1">100nF</text>
<text x="154.2" y="136.6">Q1</text>
<text x="220.9" y="136.1">GND</text>
<text x="253.7" y="137.5">RD</text>
<text x="318.8" y="134.4">GND</text>
<text x="34.8" y="140.9">SMA</text>
<text x="35.4" y="138.4">IN1</text>
<text x="53.1" y="141.9" transform="rotate(-90 53.1 141.9)">2.2k</text>
<text x="55.1" y="141.1" transform="rotate(-90 55.1 141.1)">R4</text>
<text x="154.5" y="138.9">BS170</text>
<text x="211.7" y="142" transform="rotate(-90 211.7 142)">IRF510</text>
<text x="299.1" y="138.8">ANT2</text>
<text x="328.4" y="143">SMA</text>
<text x="328.5" y="140.5">OUT1</text>
<text x="149.4" y="149.9">GND</text>
<text x="253.7" y="145.1">GND</text>
<text x="299.1" y="145.1">ANT1</text>
<text x="34.5" y="154.1">GND</text>
<text x="57.4" y="151.8" transform="rotate(-90 57.4 151.8)">R5</text>
<text x="61.1" y="153" transform="rotate(-90 61.1 153)">2.2k</text>
<text x="120.9" y="150.4">JP5</text>
<text x="121.1" y="153">Jumper_2_Open</text>
<text x="226.9" y="150.4">PWR_FLAG</text>
<text x="257.2" y="150.5">LPF1</text>
<text x="265.4" y="150.4">uSDX_LPF_BAND_MODULE (100v caps)</text>
<text x="56.9" y="159">+5V</text>
<text x="92.9" y="156.8">GND</text>
<text x="221.5" y="163.7">GND</text>
<text x="267" y="170.7">PWR_FLAG</text>
<text x="303.8" y="176.9">Power1</text>
<text x="305.6" y="179.4">DC-005 (Barrel Jack)</text>
<text x="261.1" y="183.2">+VDC</text>
<text x="279.1" y="185.7">VDC</text>
<text x="279.2" y="183.4">PA1</text>
<text x="285.6" y="184.6">GNDPWR</text>
<text x="270" y="193.4">GND</text>
</g>
<g font-size="1.8" fill="#a90000">
<text x="163.6" y="60.2">2</text>
<text x="176.3" y="60.2">3</text>
<text x="283.5" y="65.6" transform="rotate(-90 283.5 65.6)">2</text>
<text x="170.2" y="67.2" transform="rotate(-90 170.2 67.2)">1</text>
<text x="286.3" y="70.4">1</text>
<text x="301.7" y="68.7">1</text>
<text x="301.7" y="71.2">2</text>
<text x="283.5" y="73.2" transform="rotate(-90 283.5 73.2)">3</text>
<text x="281.8" y="80.7" transform="rotate(-90 281.8 80.7)">1</text>
<text x="277.7" y="86.3">2</text>
<text x="285.3" y="86.3">3</text>
<text x="191" y="90.6">2</text>
<text x="203.7" y="90.6">3</text>
<text x="197.6" y="97.7" transform="rotate(-90 197.6 97.7)">1</text>
<text x="179.8" y="106.5" transform="rotate(-90 179.8 106.5)">3</text>
<text x="197.6" y="104" transform="rotate(-90 197.6 104)">3</text>
<text x="200.5" y="106.4">2</text>
<text x="208" y="106.4" transform="rotate(-90 208 106.4)">2</text>
<text x="213.1" y="106.4" transform="rotate(-90 213.1 106.4)">4</text>
<text x="140.2" y="112.8" transform="rotate(-90 140.2 112.8)">3</text>
<text x="176.4" y="108.9">2</text>
<text x="179.8" y="112.8" transform="rotate(-90 179.8 112.8)">1</text>
<text x="197.6" y="110.3" transform="rotate(-90 197.6 110.3)">1</text>
<text x="208" y="114" transform="rotate(-90 208 114)">1</text>
<text x="213.1" y="114" transform="rotate(-90 213.1 114)">3</text>
<text x="136.8" y="115.3">2</text>
<text x="140.2" y="119.2" transform="rotate(-90 140.2 119.2)">1</text>
<text x="151.1" y="119.3" transform="rotate(-90 151.1 119.3)">2</text>
<text x="156.2" y="119.3" transform="rotate(-90 156.2 119.3)">4</text>
<text x="250.9" y="122.6">1</text>
<text x="305.5" y="123.9">8</text>
<text x="136.9" y="128.1" transform="rotate(-90 136.9 128.1)">2</text>
<text x="151.1" y="126.9" transform="rotate(-90 151.1 126.9)">1</text>
<text x="156.2" y="126.9" transform="rotate(-90 156.2 126.9)">3</text>
<text x="201.4" y="131.8">1</text>
<text x="208" y="128.7" transform="rotate(-90 208 128.7)">2</text>
<text x="250.9" y="130.3">2</text>
<text x="305.5" y="130.3">7</text>
<text x="46.4" y="136.1">1</text>
<text x="54.1" y="136.1">2</text>
<text x="136.9" y="135.7" transform="rotate(-90 136.9 135.7)">1</text>
<text x="144.5" y="136.9">2</text>
<text x="151.1" y="133.8" transform="rotate(-90 151.1 133.8)">1</text>
<text x="208" y="136.3" transform="rotate(-90 208 136.3)">3</text>
<text x="250.9" y="136.6">3</text>
<text x="305.5" y="137.9">6</text>
<text x="107.9" y="138.6">1</text>
<text x="115.5" y="138.6">2</text>
<text x="151.1" y="141.4" transform="rotate(-90 151.1 141.4)">3</text>
<text x="320.8" y="141.2">1</text>
<text x="324.8" y="138.1" transform="rotate(-90 324.8 138.1)">2</text>
<text x="36.2" y="148.9" transform="rotate(-90 36.2 148.9)">2</text>
<text x="39.7" y="144.3">1</text>
<text x="120.6" y="147.8" transform="rotate(-90 120.6 147.8)">2</text>
<text x="250.9" y="144.2">4</text>
<text x="305.5" y="144.2">5</text>
<text x="120.6" y="155.4" transform="rotate(-90 120.6 155.4)">1</text>
<text x="290.3" y="174.7">1</text>
<text x="290.3" y="179.8">2</text>
<text x="290.3" y="177.2">3</text>
<text x="273.4" y="182.3">1</text>
<text x="273.4" y="184.9">2</text>
</g>
<g font-size="1.8" fill="#0f0f0f">
<text x="239.6" y="119.3">RF_OUT</text>
<text x="208.2" y="125.4">DRAIN</text>
<text x="43.3" y="144.6" transform="rotate(-90 43.3 144.6)">8-10mW</text>
</g>
<g font-size="1.4" fill="#a90000">
<text x="157.5" y="63.3" transform="rotate(-90 157.5 63.3)">1</text>
<text x="157.5" y="71" transform="rotate(-90 157.5 71)">2</text>
<text x="91.5" y="129.2">14</text>
<text x="159.4" y="131.8">2</text>
<text x="167" y="131.8">1</text>
<text x="61.4" y="134.3">1</text>
<text x="61.4" y="136.9">3</text>
<text x="91.9" y="134.3">2</text>
<text x="91.9" y="136.9">4</text>
<text x="123.8" y="136.9">2</text>
<text x="131.4" y="136.9">1</text>
<text x="61.4" y="139.4">5</text>
<text x="61.4" y="141.9">9</text>
<text x="91.9" y="139.4">6</text>
<text x="91.9" y="141.9">8</text>
<text x="61" y="144.5">11</text>
<text x="61" y="147">13</text>
<text x="91.5" y="144.5">10</text>
<text x="91.5" y="147">12</text>
<text x="91.9" y="152.1">7</text>
</g>
<g font-size="1.4" fill="#006464">
<text x="216.3" y="101.3" transform="rotate(-90 216.3 101.3)">100nF</text>
<text x="299.8" y="96.9" transform="rotate(-90 299.8 96.9)">100nF</text>
<text x="85.8" y="130">VCC</text>
<text x="65.4" y="135.1">1A</text>
<text x="65.4" y="137.6">2A</text>
<text x="87" y="135.1">1Y</text>
<text x="87" y="137.6">2Y</text>
<text x="65.4" y="140.2">3A</text>
<text x="65.4" y="142.7">4A</text>
<text x="87" y="140.2">3Y</text>
<text x="87" y="142.7">4Y</text>
<text x="65.4" y="145.2">5A</text>
<text x="65.4" y="147.8">6A</text>
<text x="87" y="145.2">5Y</text>
<text x="87" y="147.8">6Y</text>
<text x="85.6" y="152.9">GND</text>
</g>
<g font-size="1.4" fill="#0000c2">
<text x="151.9" y="104.4">Try different turn ratios!</text>
<text x="151.9" y="107.5">FT37-43</text>
<text x="151.9" y="109.1">OR FT50-43</text>
<text x="151.9" y="110.7">25T, 29 SWG</text>
<text x="151.9" y="112.3">&lt;= 350mW</text>
<text x="151.9" y="113.9">400 - 500 uH</text>
</g>
<text font-size="1.2" fill="#0f0f0f" x="170.5" y="132" transform="rotate(-90 170.5 132)">RF_IN_200mW</text>
</svg>
